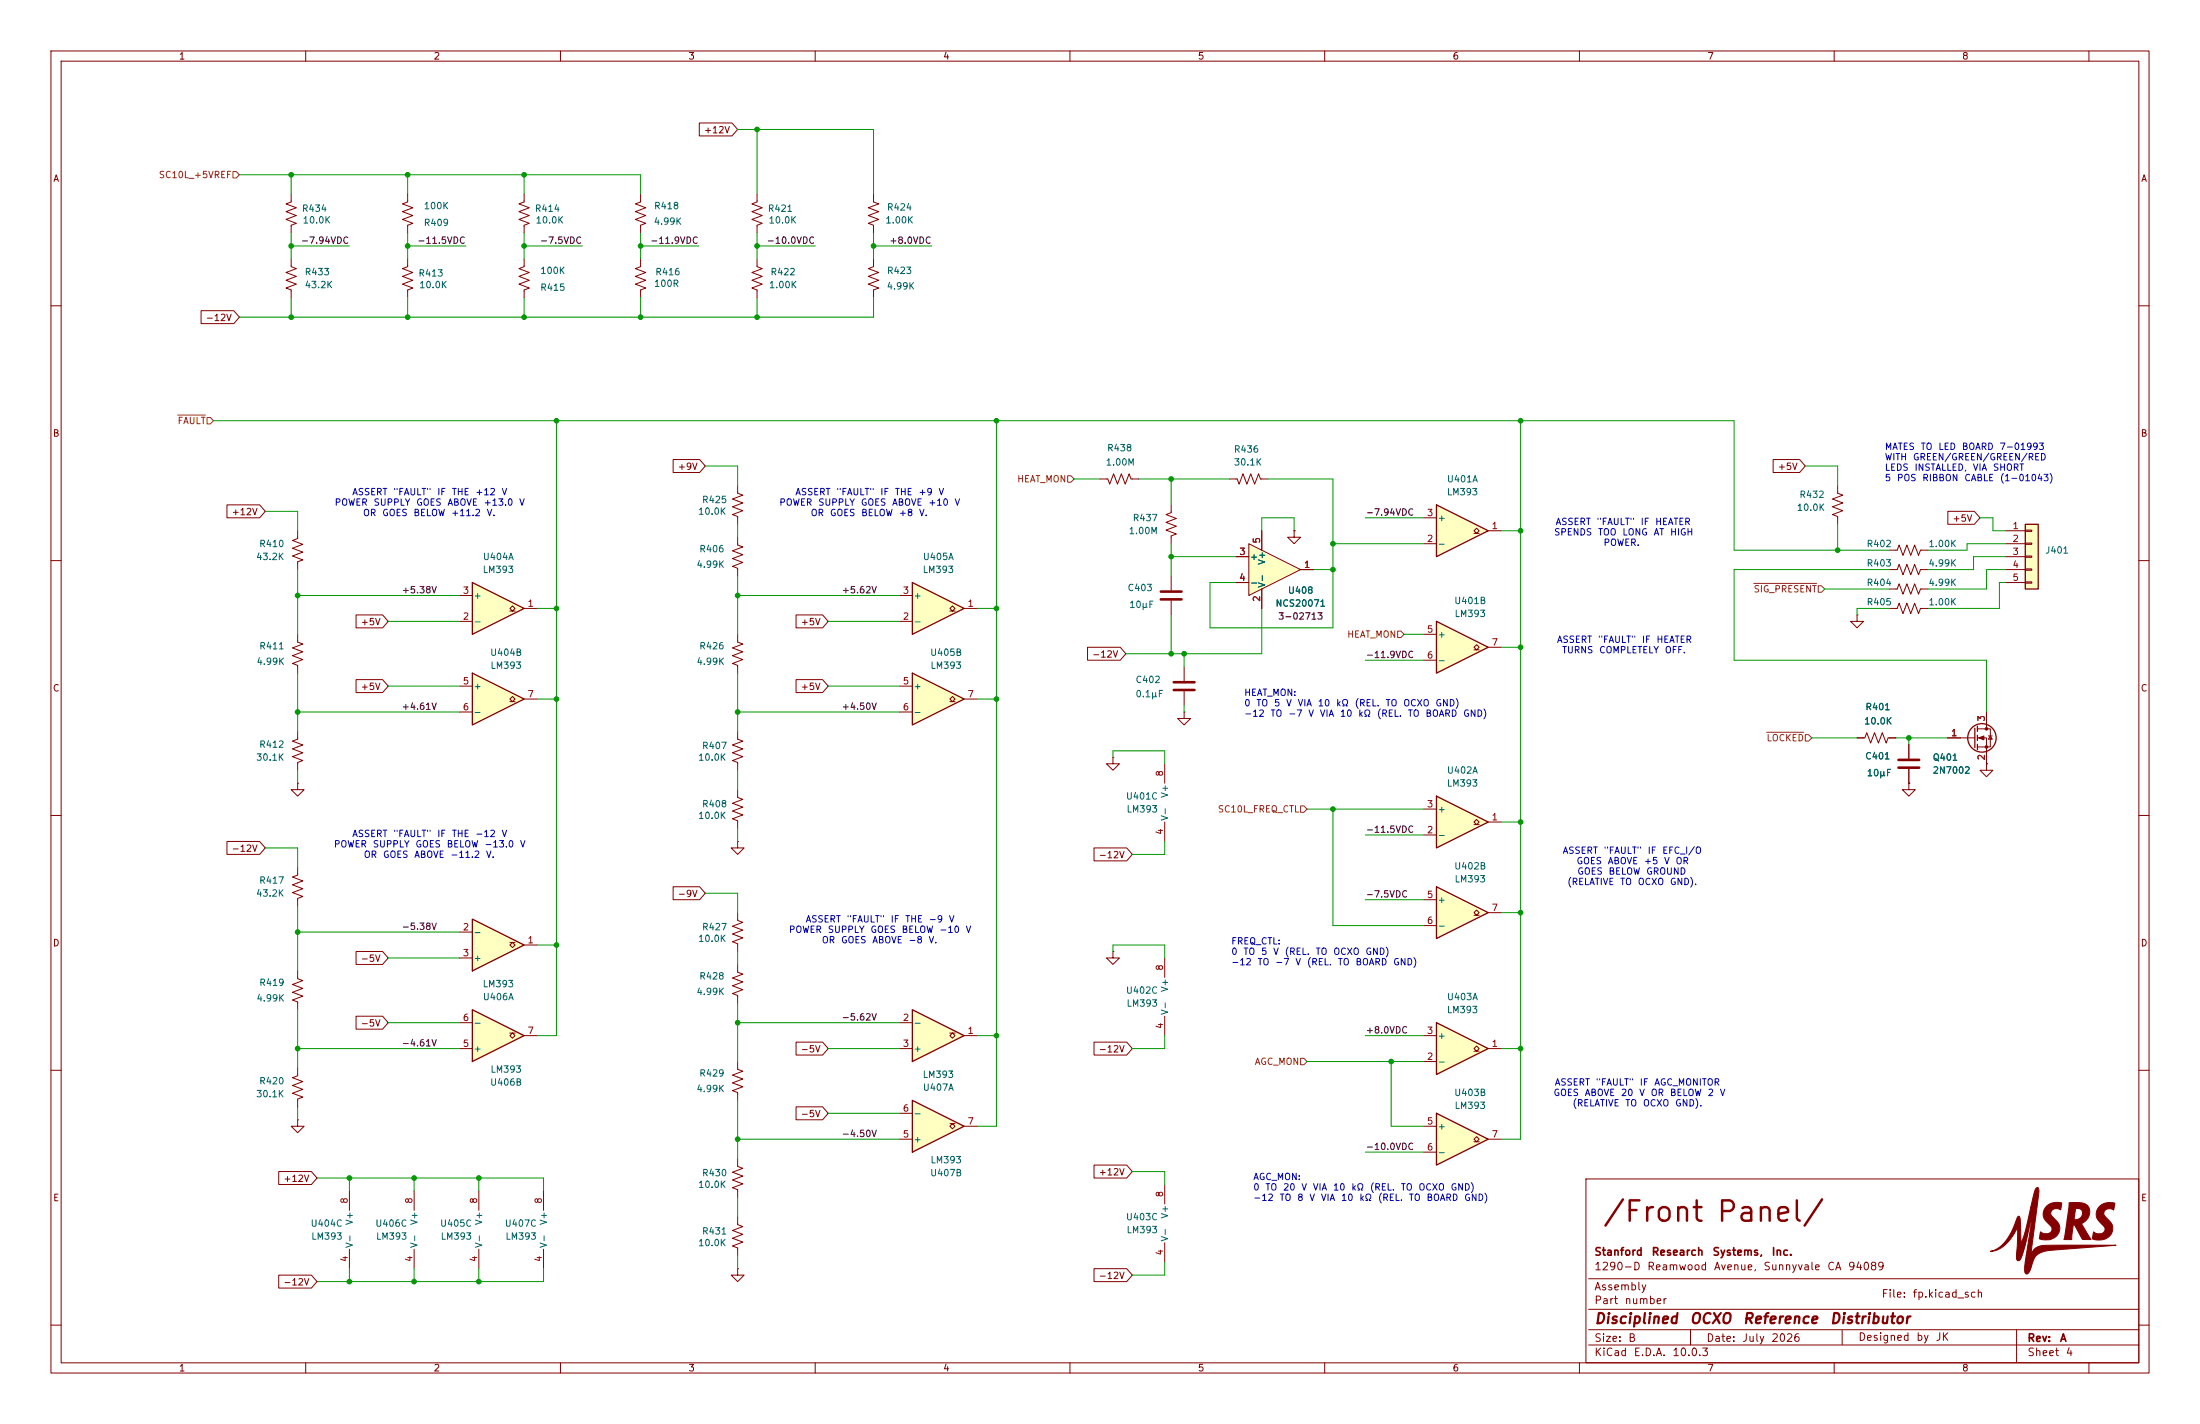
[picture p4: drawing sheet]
<svg xmlns="http://www.w3.org/2000/svg" width="432mm" height="279mm" viewBox="0 0 432 279" stroke-linecap="round" stroke-linejoin="round" font-family="sans-serif">
<g fill="none" stroke="#840000" stroke-width=".2">
<path d="M10 10h411.8v259.4h-411.8zM12 12h407.8v255.4h-407.8zM60 10v2M110 10v2M160 10v2M210 10v2M260 10v2M310 10v2M360 10v2M410 10v2M148.6 38.1v1.5l-1 .4 2 .8-2 .7 2 .8-2 .8 2 .7-1 .4v1.5M171.4 38.1v1.5l1.1 .4-2.1 .8 2.1 .7-2.1 .8 2.1 .8-2.1 .7 1 .4v1.5"/>
<path d="M10 60h2M419.8 60h2M10 110h2M419.8 110h2M10 160h2M218.4 148.6v1.3h1.3l-1.3 1.2-1.2-1.2h1.2M218.4 148.6h.1M419.8 160h2M218.4 186.7v1.3h1.3l-1.3 1.2-1.2-1.2h1.2M218.4 186.7h.1M228.6 188v3.8M228.6 199.4v3.8"/>
<path d="M10 210h2M419.8 210h2M311.3 231.3h108.5v36.1h-108.5zM10 260h2M311.8 256.9h108M311.8 250.9h108M419.8 260h2M60 267.4v2M110 267.4v2M160 267.4v2M210 267.4v2M260 267.4v2"/>
<path d="M310 267.4v2M311.8 263.9h108M311.8 260.9h108M331.8 260.9v3M360 267.4v2M361.6 261v2.8M395.8 260.9v6.5M410 267.4v2"/>
</g>
<g fill="#840000" stroke="#840000" stroke-width=".2">
<path d="M399.6 233.1l.4-.1 .2 .9-1.6 12.3a3.2 3.2 0 0 1 3.5-1.9h13.2l-7.8 .6a31.3 31.3 0 0 0-6.9 .8 3.4 3.4 0 0 0-1.9 2.9l-.1 .2a1.79 1.79 0 0 1-.8 1.2 1.2 1.2 0 0 1-.4-1.5l.3-2.2h.9h-.9l1.4-9.2-2 8.5a2.39 2.39 0 0 1-.9 1.8h-.2a3.1 3.1 0 0 1-.1-2.5l.1-4a8.1 8.1 0 0 1-4.6 4.6h-.8a6 6 0 0 0 4.2-3.8l1-2.5a.45 .45 0 0 1 .6-.5l.1 .9 .1 4.3a29.9 29.9 0 0 0 2-7h.5h-.5l.1-.6a8.3 8.3 0 0 1 .9-3.2z"/>
<path d="M412 236.8a3.1 3.1 0 0 1 3.1-.7l-.3 1.3a1.28 1.28 0 0 0-1.9 .5l.1 .5a4.8 4.8 0 0 1 1.7 2.5 2.68 2.68 0 0 1-3.5 2.3h-.2a.29 .29 0 0 1-.3-.1 .29 .29 0 0 1 0-.4l.2-1a1.41 1.41 0 0 0 2.3-.4 3.1 3.1 0 0 0-1.3-1.8 2.01 2.01 0 0 1 .1-2.7z"/>
<path d="M401.8 236.6a2.94 2.94 0 0 1 2.9-.5l-.2 1.3a1.13 1.13 0 0 0-1.3-.2 1.13 1.13 0 0 0-.6 1.1l.5 .7a2.29 2.29 0 0 1 1 2.7 2.29 2.29 0 0 1-2.4 1.6l-.8-.1a.43 .43 0 0 1-.6-.4l.3-1.1a1.38 1.38 0 0 0 2.1-.4 1.51 1.51 0 0 0-.9-1.4 2.1 2.1 0 0 1 0-3.3z"/>
<path d="M406.1 236a6.2 6.2 0 0 1 3.4 .3 2.27 2.27 0 0 1-1 3.8l1.9 3.1h-1.7l-1.5-2.8-.2-.1-.4 2.9h-1.5l.6-3.9h1.4a1.26 1.26 0 0 0 1.4-.5 1.26 1.26 0 0 0-.2-1.6l-.5-.1a.33 .33 0 0 0-.4 .1 .33 .33 0 0 0-.1 .4l-.2 1.7h-1.4z"/>
</g>
<path d="M281.9 156.2l10.2 5.1-10.2 5.1z" fill="#ffffc2"/>
<path d="M281.9 156.2l10.2 5.1-10.2 5.1z" fill="none" stroke="#840000" stroke-width=".25"/>
<path d="M228.6 149.9v3.8M279.4 158.8h2.5M228.6 161.3v3.8M279.4 163.8h2.5M289.3 161.8h.5l-.5-.5 .5-.5 .5 .5-.5 .5h.5M292.1 161.3h2.5" fill="none" stroke="#840000" stroke-width=".2"/>
<path d="M281.9 174l10.2 5.1-10.2 5.1z" fill="#ffffc2"/>
<path d="M281.9 174l10.2 5.1-10.2 5.1z" fill="none" stroke="#840000" stroke-width=".25"/>
<path d="M148.6 50.8v1.5l1 .4-2 .8 2 .7-2 .8 2 .8-2 .7 1 .4v1.5M58.4 124.5v1.5l1 .4-2 .7 2 .8-2 .8 2 .7-2 .8 1 .4v1.5M279.4 176.5h2.5M289.3 179.6h.5l-.5-.5 .5-.5 .5 .5-.5 .5h.5M292.1 179.1h2.5M279.4 181.6h2.5" fill="none" stroke="#840000" stroke-width=".2"/>
<path d="M92.7 132.1l10.2 5.1-10.2 5z" fill="#ffffc2"/>
<path d="M92.7 132.1l10.2 5.1-10.2 5z" fill="none" stroke="#840000" stroke-width=".25"/>
<path d="M90.2 134.6h2.5M90.2 139.7h2.5M100.1 137.7h.5l-.5-.5 .5-.5 .5 .5-.5 .5h.5M102.9 137.2h2.5" fill="none" stroke="#840000" stroke-width=".2"/>
<path d="M281.9 218.4l10.2 5.1-10.2 5.1z" fill="#ffffc2"/>
<path d="M281.9 218.4l10.2 5.1-10.2 5.1z" fill="none" stroke="#840000" stroke-width=".25"/>
<path d="M279.4 221h2.5M279.4 226.1h2.5M289.3 224h.5l-.5-.5 .5-.5 .5 .5-.5 .5h.5M292.1 223.5h2.5" fill="none" stroke="#840000" stroke-width=".2"/>
<path d="M281.9 200.7l10.2 5-10.2 5.1z" fill="#ffffc2"/>
<path d="M281.9 200.7l10.2 5-10.2 5.1z" fill="none" stroke="#840000" stroke-width=".25"/>
<path d="M279.4 208.3h2.5M279.4 203.2h2.5M289.3 206.2h.5l-.5-.5 .5-.5 .5 .5-.5 .5h.5M292.1 205.7h2.5" fill="none" stroke="#840000" stroke-width=".2"/>
<path d="M92.7 180.3l10.2 5.1-10.2 5.1z" fill="#ffffc2"/>
<path d="M92.7 180.3l10.2 5.1-10.2 5.1z" fill="none" stroke="#840000" stroke-width=".25"/>
<path d="M58.4 143.5v1.5l-1 .4 2 .8-2 .7 2 .8-2 .8 2 .7-1 .4v1.5M58.4 153.7v1.2h1.3l-1.3 1.3-1.3-1.3h1.3M58.4 153.7h.1M58.4 170.2v1.5l-1 .4 2 .7-2 .8 2 .8-2 .7 2 .8-1 .4v1.5M58.4 190.5v1.5l1 .4-2 .8 2 .7-2 .8 2 .8-2 .7 1 .4v1.5M90.2 182.9h2.5M90.2 188h2.5M100.1 184.9h.5l-.5 .5 .5 .5 .5-.5-.5-.5h.5M102.9 185.4h2.5" fill="none" stroke="#840000" stroke-width=".2"/>
<path d="M92.7 114.3l10.2 5.1-10.2 5.1z" fill="#ffffc2"/>
<path d="M92.7 114.3l10.2 5.1-10.2 5.1z" fill="none" stroke="#840000" stroke-width=".25"/>
<g fill="none" stroke="#840000" stroke-width=".2">
<path d="M58.4 104.1v1.6l-1 .3 2 .8-2 .8 2 .7-2 .8 2 .8-1 .3v1.6M90.2 116.8h2.5M100.1 119.9h.5l-.5-.5 .5-.5 .5 .5-.5 .5h.5M102.9 119.4h2.5M90.2 121.9h2.5M58.4 219.7v1.3h1.3l-1.3 1.3-1.3-1.3h1.3M58.4 219.7h.1M58.4 209.6v1.5l-1 .4 2 .7-2 .8 2 .7-2 .8 2 .8-1 .3v1.6M68.6 233.7v3.8M81.3 233.7v3.8M94 233.7v3.8M106.7 233.7v3.8"/>
<path d="M228.6 232.4v3.8M68.6 245.1v3.8M81.3 245.1v3.8M94 245.1v3.8M106.7 245.1v3.8M228.6 243.8v3.9"/>
</g>
<path d="M92.7 198.1l10.2 5.1-10.2 5.1z" fill="#ffffc2"/>
<path d="M92.7 198.1l10.2 5.1-10.2 5.1z" fill="none" stroke="#840000" stroke-width=".25"/>
<path d="M57.1 38.1v1.5l-1 .4 2.1 .8-2.1 .7 2.1 .8-2.1 .8 2.1 .7-1.1 .4v1.5M57.1 50.8v1.5l1.1 .4-2.1 .8 2.1 .7-2.1 .8 2.1 .8-2.1 .7 1 .4v1.5M90.2 205.7h2.5M90.2 200.7h2.5M100.1 202.7h.5l-.5 .5 .5 .5 .5-.5-.5-.5h.5M102.9 203.2h2.5" fill="none" stroke="#840000" stroke-width=".2"/>
<path d="M179.1 132.1l10.1 5.1-10.1 5z" fill="#ffffc2"/>
<path d="M179.1 132.1l10.1 5.1-10.1 5z" fill="none" stroke="#840000" stroke-width=".25"/>
<path d="M176.5 134.6h2.6M176.5 139.7h2.6M186.4 137.7h.5l-.5-.5 .5-.5 .6 .5-.6 .5h.6M189.2 137.2h2.6" fill="none" stroke="#840000" stroke-width=".2"/>
<path d="M245.1 106.7l10.2 5.1-10.2 5z" fill="#ffffc2"/>
<path d="M229.9 113v2.8M229.9 117.9v2.8M242.6 109.2h2.5M242.6 114.3h2.5M245.1 106.7l10.2 5.1-10.2 5zM247.6 104.1v3.9M247.6 115.6v3.8M254 104.1v1.3h1.3l-1.3 1.3-1.3-1.3h1.3M254 104.1h.1M255.3 111.8h2.5M232.4 130.8v2.8M232.4 135.6v2.8" fill="none" stroke="#840000" stroke-width=".2"/>
<path d="M227.8 116.1h4.1M227.8 117.6h4.1M230.4 133.9h4M230.4 135.4h4" fill="none" stroke="#840000" stroke-width=".51"/>
<path d="M281.9 121.9l10.2 5.1-10.2 5.1z" fill="#ffffc2"/>
<path d="M281.9 121.9l10.2 5.1-10.2 5.1z" fill="none" stroke="#840000" stroke-width=".25"/>
<path d="M229.9 99.1v1.5l-1 .4 2 .7-2 .8 2 .8-2 .7 2 .8-1 .4v1.5M232.4 139.7v1.3h1.3l-1.3 1.2-1.3-1.2h1.3M232.4 139.7h.1M279.4 124.5h2.5M279.4 129.5h2.5M289.3 127.5h.5l-.5-.5 .5-.5 .5 .5-.5 .5h.5M292.1 127h2.5" fill="none" stroke="#840000" stroke-width=".2"/>
<path d="M281.9 99.1l10.2 5-10.2 5.1z" fill="#ffffc2"/>
<path d="M281.9 99.1l10.2 5-10.2 5.1z" fill="none" stroke="#840000" stroke-width=".25"/>
<path d="M80 38.1v1.5l-1 .4 2 .8-2 .7 2 .8-2 .8 2 .7-1 .4v1.5M80 50.8v1.5l-1 .4 2 .8-2 .7 2 .8-2 .8 2 .7-1 .4v1.5M171.4 50.8v1.5l-1 .4 2.1 .8-2.1 .7 2.1 .8-2.1 .8 2.1 .7-1.1 .4v1.5M215.9 94h1.5l.4 1 .8-2 .7 2 .8-2 .8 2 .7-2 .4 1h1.5M241.3 94h1.5l.4 1 .8-2 .7 2 .8-2 .8 2 .7-2 .4 1h1.5M279.4 106.7h2.5M279.4 101.6h2.5M289.3 104.6h.5l-.5-.5 .5-.5 .5 .5-.5 .5h.5M292.1 104.1h2.5" fill="none" stroke="#840000" stroke-width=".2"/>
<path d="M179.1 114.3l10.1 5.1-10.1 5.1z" fill="#ffffc2"/>
<path d="M179.1 114.3l10.1 5.1-10.1 5.1z" fill="none" stroke="#840000" stroke-width=".25"/>
<g fill="none" stroke="#840000" stroke-width=".2">
<path d="M144.8 95.3v1.5l1 .4-2 .7 2 .8-2 .7 2 .8-2 .8 1 .3v1.6M144.8 105.4v1.5l1 .4-2 .8 2 .7-2 .8 2 .8-2 .7 1 .4v1.5M176.5 116.8h2.6M186.4 119.9h.5l-.5-.5 .5-.5 .6 .5-.6 .5h.6M189.2 119.4h2.6M144.8 124.5v1.5l1 .4-2 .7 2 .8-2 .8 2 .7-2 .8 1 .4v1.5M176.5 121.9h2.6M144.8 154.9v1.6l1 .3-2 .8 2 .8-2 .7 2 .8-2 .8 1 .3v1.6M144.8 143.5v1.5l1 .4-2 .8 2 .7-2 .8 2 .8-2 .7 1 .4v1.5M144.8 179.1v1.5l1 .4-2 .7 2 .8-2 .8 2 .7-2 .8 1 .4v1.5M144.8 165.1v1.3h1.2l-1.2 1.2-1.3-1.2h1.3M144.8 165.1h.1"/>
<path d="M144.8 189.2v1.6l1 .3-2 .8 2 .8-2 .7 2 .8-2 .7 1 .4v1.6"/>
</g>
<path d="M179.1 198.1l10.1 5.1-10.1 5.1z" fill="#ffffc2"/>
<path d="M179.1 198.1l10.1 5.1-10.1 5.1z" fill="none" stroke="#840000" stroke-width=".25"/>
<path d="M176.5 200.7h2.6M176.5 205.7h2.6M186.4 202.7h.5l-.5 .5 .5 .5 .6-.5-.6-.5h.6M189.2 203.2h2.6" fill="none" stroke="#840000" stroke-width=".2"/>
<path d="M179.1 215.9l10.1 5.1-10.1 5.1z" fill="#ffffc2"/>
<path d="M179.1 215.9l10.1 5.1-10.1 5.1z" fill="none" stroke="#840000" stroke-width=".25"/>
<path d="M360.7 95.3v1.5l1 .4-2 .7 2 .8-2 .7 2 .8-2 .8 1 .3v1.6M370.8 115.6h1.6l.3-1 .8 2 .8-2 .7 2 .8-2 .8 2 .3-1h1.6M144.8 208.3v1.5l1 .4-2 .7 2 .8-2 .8 2 .7-2 .8 1 .4v1.5M176.5 218.4h2.6M144.8 238.8v1.5l1 .4-2 .7 2 .8-2 .8 2 .7-2 .8 1 .4v1.5M144.8 227.3v1.6l1 .3-2 .8 2 .8-2 .7 2 .8-2 .7 1 .4v1.6M176.5 223.5h2.6M186.4 220.5h.5l-.5 .5 .5 .5 .6-.5-.6-.5h.6M189.2 221h2.6M144.8 248.9v1.3h1.2l-1.2 1.3-1.3-1.3h1.3M144.8 248.9h.1" fill="none" stroke="#840000" stroke-width=".2"/>
<path d="M397.5 102.9h2.5v12.7h-2.5z" fill="#ffffc2"/>
<g fill="none" stroke="#840000" stroke-width=".25">
<path d="M397.5 102.9h2.5v12.7h-2.5zM387.6 142.9v3.8M388.1 142.5v1M388.1 144.3v1M388.1 146.1v1"/>
<circle cx="389" cy="144.8" r="2.79"/>
</g>
<g fill="none" stroke="#840000" stroke-width=".2">
<path d="M102.9 38.1v1.5l-1 .4 2 .8-2 .7 2 .8-2 .8 2 .7-1 .4v1.5M125.7 38.1v1.5l-1 .4 2 .8-2 .7 2 .8-2 .8 2 .7-1 .4v1.5M137.3 24.1h6.4l1.1 1.3-1.1 1.3h-6.4zM102.9 50.8v1.5l-1 .4 2 .8-2 .7 2 .8-2 .8 2 .7-1 .4v1.5M125.7 50.8v1.5l-1 .4 2 .8-2 .7 2 .8-2 .8 2 .7-1 .4v1.5M39.5 61h6.4l1.1 1.2-1.1 1.3h-6.4zM44.5 99.1h6.5l1.1 1.2-1.1 1.3h-6.5zM132.1 90.2h5.2l1.1 1.2-1.1 1.3h-5.2zM348 90.2h5.2l1.1 1.2-1.1 1.3h-5.2zM242.6 109.2h2.5M242.6 114.3h2.5M247.6 104.1v3.9"/>
<path d="M247.6 115.6v3.8M254 104.1h.1M255.3 111.8h2.5M370.8 111.8h1.6l.3-1.1 .8 2.1 .8-2.1 .7 2.1 .8-2.1 .8 2.1 .3-1h1.6M370.8 108h1.6l.3-1.1 .8 2.1 .8-2.1 .7 2.1 .8-2.1 .8 2.1 .3-1h1.6M370.8 119.4h1.6l.3-1 .8 2 .8-2 .7 2 .8-2 .8 2 .3-1h1.6M382.3 100.3h5.2l1.1 1.3-1.1 1.3h-5.2zM393.7 104.1h3.8M393.7 106.7h3.8M393.7 109.2h3.8M393.7 111.8h3.8M393.7 114.3h3.8"/>
<path d="M397.5 104h1.3v.3h-1.3zM397.5 106.6h1.3v.2h-1.3zM397.5 109.1h1.3v.2h-1.3zM397.5 111.6h1.3v.3h-1.3zM397.5 114.2h1.3v.2h-1.3zM69.9 133.3h5.2l1.1 1.3-1.1 1.3h-5.2zM69.9 120.6h5.2l1.1 1.3-1.1 1.3h-5.2zM156.2 133.3h5.2l1.2 1.3-1.2 1.3h-5.2zM156.2 120.6h5.2l1.2 1.3-1.2 1.3h-5.2zM213.5 127h6.4l1.1 1.3-1.1 1.2h-6.4zM364.5 120.7v1.2h1.3l-1.3 1.3-1.3-1.3h1.3M364.5 120.7h.1"/>
<path d="M389.9 139.7v3.3M364.5 144.8h1.5l.4-1 .8 2 .7-2 .8 2 .7-2 .8 2 .4-1h1.5M374.6 153.7v1.2h1.3l-1.3 1.3-1.2-1.3h1.2M374.6 153.7h.1M374.6 146.1v2.7M374.6 150.9v2.8M382.3 144.8h5.3M388.1 143h2.6v3.6h-2.6M388.1 144.8h1.8v5.1M389.9 149.9v1.2h1.3l-1.3 1.3-1.3-1.3h1.3M389.9 149.9h.1M390.3 144.4h.7"/>
<path d="M390.7 144.4l.3 .6h-.7zM44.5 165.1h6.5l1.1 1.3-1.1 1.2h-6.5zM132.1 174h5.2l1.1 1.3-1.1 1.2h-5.2zM214.7 166.4h6.4l1.1 1.2-1.1 1.3h-6.4zM69.9 186.7h5.2l1.1 1.3-1.1 1.2h-5.2zM69.9 199.4h5.2l1.1 1.3-1.1 1.2h-5.2zM156.2 204.5h5.2l1.2 1.2-1.2 1.3h-5.2zM156.2 217.2h5.2l1.2 1.2-1.2 1.3h-5.2zM214.7 204.5h6.4l1.1 1.2-1.1 1.3h-6.4zM54.7 229.9h6.4l1.1 1.2-1.1 1.3h-6.4zM214.7 228.6h6.4l1.1 1.3-1.1 1.2h-6.4zM54.7 250.2h6.4l1.1 1.3-1.1 1.2h-6.4z"/>
<path d="M214.7 248.9h6.4l1.1 1.3-1.1 1.3h-6.4z"/>
</g>
<path d="M372.6 149.1h4.1M372.6 150.6h4.1" fill="none" stroke="#840000" stroke-width=".51"/>
<g fill="#840000" stroke="#840000" stroke-width=".2">
<path d="M388.4 144.8l1-.4v.8z"/>
<circle cx="389.9" cy="143" r=".25"/>
<circle cx="389.9" cy="146.6" r=".25"/>
</g>
<path d="M45.7 33.7h.7l.6 .6-.6 .6h-.7zM34.9 81.4h5.4M40.6 81.9h.7l.6 .7-.6 .6h-.7zM209.5 93.3h.7l.6 .7-.6 .6h-.7zM344.2 114.5h12.4M356.9 114.9h.6l.6 .7-.6 .6h-.6zM274.3 123.8h.7l.6 .7-.6 .6h-.7zM255.3 158.1h.6l.6 .7-.6 .6h-.6zM346.7 143.7h7.3M354.3 144.1h.7l.6 .7-.6 .6h-.7zM255.3 207.6h.6l.6 .7-.6 .6h-.6z" fill="none" stroke="#725600" stroke-width=".2"/>
<g fill="none" stroke="#009600" stroke-width=".2">
<path d="M47 34.3h78.7v3.8M57.1 34.3v3.8M80 34.3v3.8M102.9 34.3v3.8M144.8 25.4h26.6v12.7M148.6 25.4v12.7M57.1 48.3h11.5M57.1 45.7v5.1M57.1 58.4v3.8M80 48.3h11.4M80 45.7v5.1M80 58.4v3.8"/>
<path d="M102.9 45.7v5.1M102.9 58.4v3.8M102.9 48.3h11.4M125.7 48.3h11.5M125.7 45.7v5.1M125.7 58.4v3.8M148.6 45.7v5.1M148.6 58.4v3.8M148.6 48.3h11.4M171.4 45.7v5.1M171.4 58.4v3.8h-124.4M171.4 48.3h11.5"/>
<path d="M41.9 82.6h298.5v25.4h30.4M109.2 82.6v120.6h-3.8M138.4 91.4h6.4v3.9M195.6 82.6v138.4h-3.8M210.8 94h5.1M223.5 94h17.8M229.9 94v5.1M248.9 94h12.7v29.2h-24.1v-8.9h5.1M298.4 82.6v140.9h-3.8M354.3 91.4h6.4v3.9M52.1 100.3h6.3v3.8M58.4 116.8h31.8"/>
<path d="M58.4 111.8v12.7M105.4 119.4h3.8M144.8 102.9v2.5M144.8 113v11.5M144.8 116.8h31.7M191.8 119.4h3.8M229.9 109.2h12.7M229.9 106.7v6.3M247.6 104.1v-2.5h6.4v2.5M247.6 119.4v8.9h-26.6M257.8 111.8h3.8M261.6 106.7h17.8"/>
<path d="M268 101.6h11.4M294.6 104.1h3.8M358.1 115.6h12.7M360.7 102.9v5.1M370.8 111.8h-30.4v17.7h49.5v10.2M370.8 119.4h-6.3v1.3M388.6 101.6h2.6v2.5h2.5M393.7 109.2h-6.4v2.6h-8.8M393.7 114.3h-1.3v5.1h-13.9M393.7 111.8h-3.8v3.8h-11.4M393.7 106.7h-7.6v1.3h-7.6M58.4 139.7h31.8"/>
<path d="M58.4 132.1v11.4M76.2 121.9h14M76.2 134.6h14M105.4 137.2h3.8M144.8 132.1v11.4M144.8 139.7h31.7M162.6 121.9h13.9M162.6 134.6h13.9M191.8 137.2h3.8M229.9 120.7v7.6M232.4 128.3v2.5M232.4 138.4v1.3"/>
<path d="M268 129.5h11.4M275.6 124.5h3.8M294.6 127h3.8M58.4 151.1v2.6M144.8 151.1v3.8M218.4 148.6v-1.3h10.2v2.6M256.5 158.8h22.9M261.6 158.8v22.8h17.8M355.6 144.8h8.9M372.1 144.8h10.2M374.6 144.8v1.3M52.1 166.4h6.3v3.8"/>
<path d="M58.4 177.8v12.7M138.4 175.3h6.4v3.8M144.8 162.6v2.5M228.6 165.1v2.5h-6.4M268 163.8h11.4M268 176.5h11.4M294.6 179.1h3.8M294.6 161.3h3.8M58.4 182.9h31.8M58.4 198.1v11.5M76.2 188h14M105.4 185.4h3.8"/>
<path d="M144.8 186.7v2.5M144.8 196.9v11.4M218.4 186.7v-1.3h10.2v2.6M58.4 205.7h31.8M58.4 217.2v2.5M76.2 200.7h14M144.8 215.9v11.4M144.8 200.7h31.7M162.6 205.7h13.9M162.6 218.4h13.9M191.8 203.2h3.8M228.6 203.2v2.5h-6.4"/>
<path d="M256.5 208.3h22.9M268 203.2h11.4M273 208.3v12.7h6.4M294.6 205.7h3.8M62.2 231.1h44.5v2.6M68.6 231.1v2.6M81.3 231.1v2.6M94 231.1v2.6M144.8 223.5h31.7M144.8 235v3.8M222.2 229.9h6.4v2.5M268 226.1h11.4"/>
<path d="M68.6 248.9v2.6M81.3 248.9v2.6M94 248.9v2.6M106.7 248.9v2.6h-44.5M144.8 246.4v2.5M228.6 247.7v2.5h-6.4"/>
</g>
<g fill="#009600" stroke="#009600" stroke-width=".2">
<circle cx="360.7" cy="108" r=".46"/>
<circle cx="374.6" cy="144.8" r=".46"/>
<circle cx="229.9" cy="109.2" r=".46"/>
<circle cx="261.6" cy="106.7" r=".46"/>
<circle cx="232.4" cy="128.3" r=".46"/>
<circle cx="298.4" cy="179.1" r=".46"/>
<circle cx="298.4" cy="205.7" r=".46"/>
<circle cx="273" cy="208.3" r=".46"/>
<circle cx="148.6" cy="62.2" r=".46"/>
<circle cx="144.8" cy="116.8" r=".46"/>
<circle cx="195.6" cy="119.4" r=".46"/>
<circle cx="229.9" cy="128.3" r=".46"/>
<circle cx="229.9" cy="94" r=".46"/>
<circle cx="298.4" cy="82.6" r=".46"/>
<circle cx="261.6" cy="158.8" r=".46"/>
<circle cx="261.6" cy="111.8" r=".46"/>
<circle cx="298.4" cy="161.3" r=".46"/>
<circle cx="298.4" cy="127" r=".46"/>
<circle cx="298.4" cy="104.1" r=".46"/>
<circle cx="195.6" cy="137.2" r=".46"/>
<circle cx="144.8" cy="200.7" r=".46"/>
<circle cx="195.6" cy="203.2" r=".46"/>
<circle cx="144.8" cy="223.5" r=".46"/>
<circle cx="144.8" cy="139.7" r=".46"/>
<circle cx="125.7" cy="48.3" r=".46"/>
<circle cx="102.9" cy="34.3" r=".46"/>
<circle cx="148.6" cy="25.4" r=".46"/>
<circle cx="102.9" cy="48.3" r=".46"/>
<circle cx="109.2" cy="185.4" r=".46"/>
<circle cx="58.4" cy="182.9" r=".46"/>
<circle cx="58.4" cy="205.7" r=".46"/>
<circle cx="109.2" cy="82.6" r=".46"/>
<circle cx="80" cy="62.2" r=".46"/>
<circle cx="102.9" cy="62.2" r=".46"/>
<circle cx="58.4" cy="116.8" r=".46"/>
<circle cx="58.4" cy="139.7" r=".46"/>
<circle cx="109.2" cy="119.4" r=".46"/>
<circle cx="109.2" cy="137.2" r=".46"/>
<circle cx="94" cy="231.1" r=".46"/>
<circle cx="81.3" cy="231.1" r=".46"/>
<circle cx="68.6" cy="231.1" r=".46"/>
<circle cx="94" cy="251.5" r=".46"/>
<circle cx="81.3" cy="251.5" r=".46"/>
<circle cx="68.6" cy="251.5" r=".46"/>
<circle cx="80" cy="34.3" r=".46"/>
<circle cx="80" cy="48.3" r=".46"/>
<circle cx="57.1" cy="48.3" r=".46"/>
<circle cx="57.1" cy="62.2" r=".46"/>
<circle cx="57.1" cy="34.3" r=".46"/>
<circle cx="195.6" cy="82.6" r=".46"/>
<circle cx="171.4" cy="48.3" r=".46"/>
<circle cx="125.7" cy="62.2" r=".46"/>
<circle cx="148.6" cy="48.3" r=".46"/>
</g>
<text font-size="4" fill="#840000" x="314.3" y="240.7">/Front Panel/</text>
<g font-size="2" fill="#840000">
<text x="312.8" y="260.2">Disciplined</text>
<text x="331.5" y="260.2">OCXO</text>
<text x="341.9" y="260.2">Reference</text>
<text x="359" y="260.2">Distributor</text>
</g>
<g font-size="1.5" fill="#840000">
<text x="312.8" y="246.7">Stanford</text>
<text x="312.8" y="249.6">1290-D</text>
<text x="323.2" y="249.6">Reamwood</text>
<text x="324" y="246.7">Research</text>
<text x="336" y="246.7">Systems,</text>
<text x="336.3" y="249.6">Avenue,</text>
<text x="346" y="249.6">Sunnyvale</text>
<text x="347.6" y="246.7">Inc.</text>
<text x="358.5" y="249.6">CA</text>
<text x="362.6" y="249.6">94089</text>
<text x="312.8" y="256.2">Part</text>
<text x="312.8" y="253.5">Assembly</text>
<text x="318.7" y="256.2">number</text>
<text x="369.2" y="255">File:</text>
<text x="375.3" y="255">fp.kicad_sch</text>
<text x="312.8" y="263.6">Size:</text>
<text x="319.5" y="263.6">B</text>
<text x="334.8" y="263.6">Date:</text>
<text x="341.8" y="263.6">July</text>
<text x="347.5" y="263.6">2026</text>
<text x="364.6" y="263.5">Designed</text>
<text x="376" y="263.5">by</text>
<text x="379.8" y="263.5">JK</text>
<text x="397.8" y="263.6">Rev:</text>
<text x="404.2" y="263.6">A</text>
<text x="312.8" y="266.4">KiCad</text>
<text x="320.5" y="266.4">E.D.A.</text>
<text x="328.1" y="266.4">10.0.3</text>
<text x="397.8" y="266.4">Sheet</text>
<text x="405.3" y="266.4">4</text>
</g>
<g font-size="1.3" fill="#840000">
<text x="35" y="12">1</text>
<text x="85" y="12">2</text>
<text x="135" y="12">3</text>
<text x="185" y="12">4</text>
<text x="235" y="12">5</text>
<text x="285" y="12">6</text>
<text x="335" y="12">7</text>
<text x="385" y="12">8</text>
<text x="138.1" y="26.5">+12V</text>
<text x="10.3" y="36">A</text>
<text x="420.1" y="36">A</text>
<text x="40.3" y="63.3">-12V</text>
<text x="10.3" y="86">B</text>
<text x="420.1" y="86">B</text>
<text x="132.9" y="92.5">+9V</text>
<text x="348.8" y="92.5">+5V</text>
<text x="45.4" y="101.4">+12V</text>
<text x="383.1" y="102.7">+5V</text>
<text x="70.7" y="123">+5V</text>
<text x="157.1" y="123">+5V</text>
<text x="214.3" y="129.3">-12V</text>
<text x="10.3" y="136">C</text>
<text x="70.7" y="135.7">+5V</text>
<text x="157.1" y="135.7">+5V</text>
<text x="420.1" y="136">C</text>
<text x="45.4" y="167.4">-12V</text>
<text x="215.5" y="168.7">-12V</text>
<text x="132.9" y="176.3">-9V</text>
<text x="10.3" y="186">D</text>
<text x="420.1" y="186">D</text>
<text x="70.7" y="189">-5V</text>
<text x="70.7" y="201.7">-5V</text>
<text x="157.1" y="206.8">-5V</text>
<text x="215.5" y="206.8">-12V</text>
<text x="157.1" y="219.5">-5V</text>
<text x="55.5" y="232.2">+12V</text>
<text x="215.5" y="230.9">+12V</text>
<text x="10.3" y="236">E</text>
<text x="420.1" y="236">E</text>
<text x="215.5" y="251.3">-12V</text>
<text x="55.5" y="252.5">-12V</text>
<text x="35" y="269.4">1</text>
<text x="85" y="269.4">2</text>
<text x="135" y="269.4">3</text>
<text x="185" y="269.4">4</text>
<text x="235" y="269.4">5</text>
<text x="285" y="269.4">6</text>
<text x="335" y="269.4">7</text>
<text x="385" y="269.4">8</text>
</g>
<g font-size="1.3" fill="#725600">
<text x="31.1" y="35.3">SC10L_+5VREF</text>
<text x="34.7" y="83.5">FAULT</text>
<text x="199.5" y="95">HEAT_MON</text>
<text x="344.1" y="116.5">SIG_PRESENT</text>
<text x="264.3" y="125.4">HEAT_MON</text>
<text x="346.6" y="145.8">LOCKED</text>
<text x="238.9" y="159.7">SC10L_FREQ_CTL</text>
<text x="246.2" y="209.3">AGC_MON</text>
</g>
<g font-size="1.3" fill="#006464">
<text x="59.2" y="41.9">R434</text>
<text x="83.1" y="41.4">100K</text>
<text x="104.9" y="41.9">R414</text>
<text x="128.3" y="41.4">R418</text>
<text x="150.6" y="41.9">R421</text>
<text x="174" y="41.6">R424</text>
<text x="59.3" y="44.2">10.0K</text>
<text x="83.1" y="44.7">R409</text>
<text x="105" y="44.2">10.0K</text>
<text x="128.2" y="44.4">4.99K</text>
<text x="150.7" y="44.2">10.0K</text>
<text x="173.7" y="44.2">1.00K</text>
<text x="59.7" y="54.3">R433</text>
<text x="59.7" y="56.9">43.2K</text>
<text x="82" y="54.6">R413</text>
<text x="82.2" y="56.9">10.0K</text>
<text x="105.9" y="57.4">R415</text>
<text x="105.9" y="54.1">100K</text>
<text x="128.3" y="56.6">100R</text>
<text x="128.5" y="54.3">R416</text>
<text x="150.8" y="56.9">1.00K</text>
<text x="151.1" y="54.3">R422</text>
<text x="173.9" y="57.1">4.99K</text>
<text x="174" y="54.1">R423</text>
<text x="217.2" y="88.9">R438</text>
<text x="242.1" y="89.1">R436</text>
<text x="216.9" y="91.6">1.00M</text>
<text x="242.1" y="91.6">30.1K</text>
<text x="283.9" y="95">U401A</text>
<text x="136.9" y="101.3">10.0K</text>
<text x="137.7" y="99">R425</text>
<text x="283.9" y="97.5">LM393</text>
<text x="352.6" y="100.5">10.0K</text>
<text x="353.1" y="98">R432</text>
<text x="50.8" y="107.7">R410</text>
<text x="221.4" y="105.1">1.00M</text>
<text x="222.2" y="102.6">R437</text>
<text x="282.1" y="107.7">-</text>
<text x="282.1" y="102.6">+</text>
<text x="366.3" y="107.7">R402</text>
<text x="378.4" y="107.7">1.00K</text>
<text x="50.2" y="110.2">43.2K</text>
<text x="94.6" y="112.7">LM393</text>
<text x="94.7" y="110.2">U404A</text>
<text x="136.6" y="111.7">4.99K</text>
<text x="137.1" y="108.7">R406</text>
<text x="181" y="112.7">LM393</text>
<text x="181" y="110.2">U405A</text>
<text x="245.2" y="110.2">+</text>
<text x="248.6" y="110.9" transform="rotate(-90 248.6 110.9)">V+</text>
<text x="366.3" y="111.5">R403</text>
<text x="378.4" y="111.5">4.99K</text>
<text x="401.3" y="108.9">J401</text>
<text x="92.8" y="117.8">+</text>
<text x="179.2" y="117.8">+</text>
<text x="221.2" y="116.3">C403</text>
<text x="221.5" y="119.6">10μF</text>
<text x="245.2" y="115.3">-</text>
<text x="248.6" y="115.4" transform="rotate(-90 248.6 115.4)">V-</text>
<text x="250.2" y="119.3">NCS20071</text>
<text x="252.7" y="116.8">U408</text>
<text x="285.3" y="118.8">U401B</text>
<text x="366.3" y="115.3">R404</text>
<text x="366.3" y="119.1">R405</text>
<text x="378.4" y="115.3">4.99K</text>
<text x="378.4" y="119.1">1.00K</text>
<text x="92.8" y="122.9">-</text>
<text x="179.2" y="122.9">-</text>
<text x="282.1" y="125.4">+</text>
<text x="285.4" y="121.4">LM393</text>
<text x="50.2" y="130.8">4.99K</text>
<text x="50.8" y="127.7">R411</text>
<text x="96.1" y="129">U404B</text>
<text x="96.2" y="131.5">LM393</text>
<text x="136.6" y="130.8">4.99K</text>
<text x="137.1" y="127.7">R426</text>
<text x="182.5" y="129">U405B</text>
<text x="182.5" y="131.5">LM393</text>
<text x="282.1" y="130.5">-</text>
<text x="92.8" y="135.6">+</text>
<text x="179.2" y="135.6">+</text>
<text x="222.8" y="134.3">C402</text>
<text x="222.8" y="137.1">0.1μF</text>
<text x="92.8" y="140.7">-</text>
<text x="179.2" y="140.7">-</text>
<text x="365.8" y="142.4">10.0K</text>
<text x="366" y="139.7">R401</text>
<text x="50.2" y="149.6">30.1K</text>
<text x="50.8" y="147">R412</text>
<text x="136.9" y="149.6">10.0K</text>
<text x="137.7" y="147.3">R407</text>
<text x="366" y="149.3">C401</text>
<text x="379.2" y="149.6">Q401</text>
<text x="283.9" y="154.6">LM393</text>
<text x="283.9" y="152.1">U402A</text>
<text x="366.3" y="152.6">10μF</text>
<text x="379.2" y="152.1">2N7002</text>
<text x="136.9" y="161">10.0K</text>
<text x="137.7" y="158.7">R408</text>
<text x="220.9" y="157.2">U401C</text>
<text x="221" y="159.7">LM393</text>
<text x="229.6" y="161.2" transform="rotate(-90 229.6 161.2)">V-</text>
<text x="229.6" y="156.7" transform="rotate(-90 229.6 156.7)">V+</text>
<text x="282.1" y="159.7">+</text>
<text x="282.1" y="164.8">-</text>
<text x="50.8" y="173.7">R417</text>
<text x="285.3" y="170.9">U402B</text>
<text x="285.4" y="173.4">LM393</text>
<text x="50.2" y="176.2">43.2K</text>
<text x="282.1" y="177.5">+</text>
<text x="92.8" y="183.9">-</text>
<text x="136.9" y="185.1">10.0K</text>
<text x="137.7" y="182.8">R427</text>
<text x="282.1" y="182.6">-</text>
<text x="92.8" y="188.9">+</text>
<text x="50.2" y="196.8">4.99K</text>
<text x="50.8" y="193.8">R419</text>
<text x="94.6" y="194">LM393</text>
<text x="94.7" y="196.6">U406A</text>
<text x="136.6" y="195.5">4.99K</text>
<text x="137.1" y="192.5">R428</text>
<text x="220.9" y="195.3">U402C</text>
<text x="221" y="197.8">LM393</text>
<text x="229.6" y="194.8" transform="rotate(-90 229.6 194.8)">V+</text>
<text x="283.9" y="196.6">U403A</text>
<text x="92.8" y="201.6">-</text>
<text x="179.2" y="201.6">-</text>
<text x="229.6" y="199.3" transform="rotate(-90 229.6 199.3)">V-</text>
<text x="283.9" y="199.1">LM393</text>
<text x="92.8" y="206.7">+</text>
<text x="179.2" y="206.7">+</text>
<text x="282.1" y="209.3">-</text>
<text x="282.1" y="204.2">+</text>
<text x="50.2" y="215.6">30.1K</text>
<text x="50.8" y="213.1">R420</text>
<text x="96.1" y="213.3">U406B</text>
<text x="96.2" y="210.8">LM393</text>
<text x="136.6" y="214.6">4.99K</text>
<text x="137.1" y="211.5">R429</text>
<text x="181" y="211.8">LM393</text>
<text x="181" y="214.3">U407A</text>
<text x="285.3" y="215.3">U403B</text>
<text x="179.2" y="219.4">-</text>
<text x="282.1" y="222">+</text>
<text x="285.4" y="217.9">LM393</text>
<text x="179.2" y="224.5">+</text>
<text x="282.1" y="227">-</text>
<text x="136.9" y="233.4">10.0K</text>
<text x="137.7" y="231.1">R430</text>
<text x="182.5" y="231.1">U407B</text>
<text x="182.5" y="228.6">LM393</text>
<text x="220.9" y="239.7">U403C</text>
<text x="229.6" y="239.2" transform="rotate(-90 229.6 239.2)">V+</text>
<text x="60.9" y="241">U404C</text>
<text x="61" y="243.5">LM393</text>
<text x="69.6" y="245" transform="rotate(-90 69.6 245)">V-</text>
<text x="69.6" y="240.5" transform="rotate(-90 69.6 240.5)">V+</text>
<text x="73.6" y="241">U406C</text>
<text x="73.7" y="243.5">LM393</text>
<text x="82.3" y="245" transform="rotate(-90 82.3 245)">V-</text>
<text x="82.3" y="240.5" transform="rotate(-90 82.3 240.5)">V+</text>
<text x="86.3" y="241">U405C</text>
<text x="86.4" y="243.5">LM393</text>
<text x="95" y="245" transform="rotate(-90 95 245)">V-</text>
<text x="95" y="240.5" transform="rotate(-90 95 240.5)">V+</text>
<text x="99" y="241">U407C</text>
<text x="99.1" y="243.5">LM393</text>
<text x="107.7" y="245" transform="rotate(-90 107.7 245)">V-</text>
<text x="107.7" y="240.5" transform="rotate(-90 107.7 240.5)">V+</text>
<text x="136.9" y="244.8">10.0K</text>
<text x="137.7" y="242.5">R431</text>
<text x="221" y="242.3">LM393</text>
<text x="229.6" y="243.7" transform="rotate(-90 229.6 243.7)">V-</text>
</g>
<g font-size="1.3" fill="#0f0f0f">
<text x="58.9" y="48.1">-7.94VDC</text>
<text x="81.8" y="48.1">-11.5VDC</text>
<text x="105.9" y="48.1">-7.5VDC</text>
<text x="127.5" y="48.1">-11.9VDC</text>
<text x="150.4" y="48.1">-10.0VDC</text>
<text x="174.5" y="48.1">+8.0VDC</text>
<text x="268" y="101.5">-7.94VDC</text>
<text x="78.7" y="116.7">+5.38V</text>
<text x="165.1" y="116.7">+5.62V</text>
<text x="268" y="129.4">-11.9VDC</text>
<text x="78.7" y="139.6">+4.61V</text>
<text x="165.1" y="139.6">+4.50V</text>
<text x="268" y="163.7">-11.5VDC</text>
<text x="268" y="176.4">-7.5VDC</text>
<text x="78.7" y="182.8">-5.38V</text>
<text x="165.1" y="200.5">-5.62V</text>
<text x="268" y="203.1">+8.0VDC</text>
<text x="78.7" y="205.6">-4.61V</text>
<text x="165.1" y="223.4">-4.50V</text>
<text x="268" y="225.9">-10.0VDC</text>
</g>
<g font-size="1.3" fill="#0000c2">
<text x="369.8" y="88.6">MATES</text>
<text x="376.9" y="88.6">TO</text>
<text x="380.3" y="88.6">LED</text>
<text x="384.9" y="88.6">BOARD</text>
<text x="392.3" y="88.6">7-01993</text>
<text x="369.8" y="90.6">WITH</text>
<text x="369.8" y="92.7">LEDS</text>
<text x="369.8" y="94.7">5</text>
<text x="372.2" y="94.7">POS</text>
<text x="375.3" y="90.6">GREEN/GREEN/GREEN/RED</text>
<text x="375.7" y="92.7">INSTALLED,</text>
<text x="377.2" y="94.7">RIBBON</text>
<text x="385.4" y="94.7">CABLE</text>
<text x="387.1" y="92.7">VIA</text>
<text x="391.1" y="92.7">SHORT</text>
<text x="392.4" y="94.7">(1-01043)</text>
<text x="65.6" y="99.5">POWER</text>
<text x="69" y="97.5">ASSERT</text>
<text x="71.1" y="101.6">OR</text>
<text x="73.2" y="99.5">SUPPLY</text>
<text x="74.9" y="101.6">GOES</text>
<text x="77.1" y="97.5">&quot;FAULT&quot;</text>
<text x="81" y="101.6">BELOW</text>
<text x="81.6" y="99.5">GOES</text>
<text x="85.7" y="97.5">IF</text>
<text x="87.7" y="99.5">ABOVE</text>
<text x="88.4" y="101.6">+11.2</text>
<text x="88.6" y="97.5">THE</text>
<text x="93.2" y="97.5">+12</text>
<text x="94.8" y="99.5">+13.0</text>
<text x="95.4" y="101.6">V.</text>
<text x="98.3" y="97.5">V</text>
<text x="101.8" y="99.5">V</text>
<text x="152.8" y="99.5">POWER</text>
<text x="156" y="97.5">ASSERT</text>
<text x="159" y="101.6">OR</text>
<text x="160.5" y="99.5">SUPPLY</text>
<text x="162.8" y="101.6">GOES</text>
<text x="164.1" y="97.5">&quot;FAULT&quot;</text>
<text x="168.9" y="99.5">GOES</text>
<text x="168.9" y="101.6">BELOW</text>
<text x="172.7" y="97.5">IF</text>
<text x="175" y="99.5">ABOVE</text>
<text x="175.5" y="97.5">THE</text>
<text x="176.3" y="101.6">+8</text>
<text x="180.1" y="97.5">+9</text>
<text x="180.3" y="101.6">V.</text>
<text x="182.1" y="99.5">+10</text>
<text x="184.1" y="97.5">V</text>
<text x="187.2" y="99.5">V</text>
<text x="304.9" y="105.4">SPENDS</text>
<text x="305.2" y="103.3">ASSERT</text>
<text x="313.3" y="103.3">&quot;FAULT&quot;</text>
<text x="313.5" y="105.4">TOO</text>
<text x="314.6" y="107.4">POWER.</text>
<text x="318.3" y="105.4">LONG</text>
<text x="321.9" y="103.3">IF</text>
<text x="324.5" y="105.4">AT</text>
<text x="324.8" y="103.3">HEATER</text>
<text x="327.7" y="105.4">HIGH</text>
<text x="305.5" y="126.4">ASSERT</text>
<text x="306.5" y="128.5">TURNS</text>
<text x="313.5" y="126.4">&quot;FAULT&quot;</text>
<text x="313.7" y="128.5">COMPLETELY</text>
<text x="322.1" y="126.4">IF</text>
<text x="325" y="126.4">HEATER</text>
<text x="326.7" y="128.5">OFF.</text>
<text x="244.1" y="136.9">HEAT_MON:</text>
<text x="244.1" y="138.9">0</text>
<text x="244.1" y="140.9">-12</text>
<text x="246.5" y="138.9">TO</text>
<text x="249.3" y="140.9">TO</text>
<text x="249.9" y="138.9">5</text>
<text x="252.3" y="138.9">V</text>
<text x="252.7" y="140.9">-7</text>
<text x="254.6" y="138.9">VIA</text>
<text x="256.7" y="140.9">V</text>
<text x="258.5" y="138.9">10</text>
<text x="258.9" y="140.9">VIA</text>
<text x="262.1" y="138.9">kΩ</text>
<text x="262.9" y="140.9">10</text>
<text x="265.8" y="138.9">(REL.</text>
<text x="266.5" y="140.9">kΩ</text>
<text x="270.1" y="140.9">(REL.</text>
<text x="271.8" y="138.9">TO</text>
<text x="275.3" y="138.9">OCXO</text>
<text x="276.2" y="140.9">TO</text>
<text x="279.7" y="140.9">BOARD</text>
<text x="281.6" y="138.9">GND)</text>
<text x="287.1" y="140.9">GND)</text>
<text x="65.4" y="166.6">POWER</text>
<text x="69" y="164.5">ASSERT</text>
<text x="73.1" y="166.6">SUPPLY</text>
<text x="77.1" y="164.5">&quot;FAULT&quot;</text>
<text x="81.4" y="166.6">GOES</text>
<text x="85.7" y="164.5">IF</text>
<text x="87.6" y="166.6">BELOW</text>
<text x="88.6" y="164.5">THE</text>
<text x="93.2" y="164.5">-12</text>
<text x="95" y="166.6">-13.0</text>
<text x="98.3" y="164.5">V</text>
<text x="101.9" y="166.6">V</text>
<text x="306.6" y="167.8">ASSERT</text>
<text x="314.7" y="167.8">&quot;FAULT&quot;</text>
<text x="323.3" y="167.8">IF</text>
<text x="326.1" y="167.8">EFC_I/O</text>
<text x="71.3" y="168.6">OR</text>
<text x="75.1" y="168.6">GOES</text>
<text x="81.2" y="168.6">ABOVE</text>
<text x="88.3" y="168.6">-11.2</text>
<text x="95.3" y="168.6">V.</text>
<text x="307.5" y="174">(RELATIVE</text>
<text x="309.3" y="169.9">GOES</text>
<text x="309.5" y="171.9">GOES</text>
<text x="315.5" y="169.9">ABOVE</text>
<text x="315.6" y="171.9">BELOW</text>
<text x="317.9" y="174">TO</text>
<text x="321.3" y="174">OCXO</text>
<text x="322.6" y="169.9">+5</text>
<text x="323" y="171.9">GROUND</text>
<text x="326.5" y="169.9">V</text>
<text x="327.7" y="174">GND).</text>
<text x="328.8" y="169.9">OR</text>
<text x="154.7" y="183.3">POWER</text>
<text x="158" y="181.3">ASSERT</text>
<text x="161.2" y="185.4">OR</text>
<text x="162.4" y="183.3">SUPPLY</text>
<text x="165" y="185.4">GOES</text>
<text x="166.1" y="181.3">&quot;FAULT&quot;</text>
<text x="170.7" y="183.3">GOES</text>
<text x="171.1" y="185.4">ABOVE</text>
<text x="174.7" y="181.3">IF</text>
<text x="176.9" y="183.3">BELOW</text>
<text x="177.6" y="181.3">THE</text>
<text x="178.2" y="185.4">-8</text>
<text x="182.1" y="185.4">V.</text>
<text x="182.2" y="181.3">-9</text>
<text x="184.3" y="183.3">-10</text>
<text x="186.1" y="181.3">V</text>
<text x="189.4" y="183.3">V</text>
<text x="241.6" y="185.6">FREQ_CTL:</text>
<text x="241.6" y="187.7">0</text>
<text x="241.6" y="189.7">-12</text>
<text x="243.9" y="187.7">TO</text>
<text x="246.7" y="189.7">TO</text>
<text x="247.4" y="187.7">5</text>
<text x="249.8" y="187.7">V</text>
<text x="250.2" y="189.7">-7</text>
<text x="252" y="187.7">(REL.</text>
<text x="254.1" y="189.7">V</text>
<text x="256.4" y="189.7">(REL.</text>
<text x="258.1" y="187.7">TO</text>
<text x="261.6" y="187.7">OCXO</text>
<text x="262.5" y="189.7">TO</text>
<text x="265.9" y="189.7">BOARD</text>
<text x="267.9" y="187.7">GND)</text>
<text x="273.3" y="189.7">GND)</text>
<text x="304.8" y="215.4">GOES</text>
<text x="305" y="213.3">ASSERT</text>
<text x="310.9" y="215.4">ABOVE</text>
<text x="313.1" y="213.3">&quot;FAULT&quot;</text>
<text x="318" y="215.4">20</text>
<text x="321.6" y="215.4">V</text>
<text x="321.7" y="213.3">IF</text>
<text x="323.9" y="215.4">OR</text>
<text x="324.6" y="213.3">AGC_MONITOR</text>
<text x="327.7" y="215.4">BELOW</text>
<text x="335.1" y="215.4">2</text>
<text x="337.4" y="215.4">V</text>
<text x="308.5" y="217.4">(RELATIVE</text>
<text x="318.9" y="217.4">TO</text>
<text x="322.4" y="217.4">OCXO</text>
<text x="328.7" y="217.4">GND).</text>
<text x="245.9" y="231.8">AGC_MON:</text>
<text x="245.9" y="233.9">0</text>
<text x="248.3" y="233.9">TO</text>
<text x="251.7" y="233.9">20</text>
<text x="255.3" y="233.9">V</text>
<text x="257.6" y="233.9">VIA</text>
<text x="261.5" y="233.9">10</text>
<text x="265.1" y="233.9">kΩ</text>
<text x="268.8" y="233.9">(REL.</text>
<text x="274.8" y="233.9">TO</text>
<text x="278.3" y="233.9">OCXO</text>
<text x="284.6" y="233.9">GND)</text>
<text x="245.9" y="235.9">-12</text>
<text x="251" y="235.9">TO</text>
<text x="254.5" y="235.9">8</text>
<text x="256.9" y="235.9">V</text>
<text x="259.1" y="235.9">VIA</text>
<text x="263.1" y="235.9">10</text>
<text x="266.7" y="235.9">kΩ</text>
<text x="270.3" y="235.9">(REL.</text>
<text x="276.4" y="235.9">TO</text>
<text x="279.9" y="235.9">BOARD</text>
<text x="287.3" y="235.9">GND)</text>
</g>
<g font-size="1.3" fill="#a90000">
<text x="280" y="101.6">3</text>
<text x="247.6" y="106.8" transform="rotate(-90 247.6 106.8)">5</text>
<text x="280" y="106.7">2</text>
<text x="292.7" y="104.1">1</text>
<text x="394.9" y="104.1">1</text>
<text x="394.9" y="106.7">2</text>
<text x="243.1" y="109.2">3</text>
<text x="255.8" y="111.7">1</text>
<text x="394.9" y="109.2">3</text>
<text x="394.9" y="111.7">4</text>
<text x="90.7" y="116.8">3</text>
<text x="103.4" y="119.4">1</text>
<text x="177.1" y="116.8">3</text>
<text x="189.8" y="119.4">1</text>
<text x="243.1" y="114.3">4</text>
<text x="247.6" y="118.2" transform="rotate(-90 247.6 118.2)">2</text>
<text x="394.9" y="114.3">5</text>
<text x="90.7" y="121.9">2</text>
<text x="177.1" y="121.9">2</text>
<text x="280" y="124.4">5</text>
<text x="280" y="129.5">6</text>
<text x="292.7" y="127">7</text>
<text x="90.7" y="134.6">5</text>
<text x="103.4" y="137.1">7</text>
<text x="177.1" y="134.6">5</text>
<text x="189.8" y="137.1">7</text>
<text x="90.7" y="139.7">6</text>
<text x="177.1" y="139.7">6</text>
<text x="389.9" y="141.7" transform="rotate(-90 389.9 141.7)">3</text>
<text x="382.8" y="144.8">1</text>
<text x="389.9" y="149.3" transform="rotate(-90 389.9 149.3)">2</text>
<text x="228.6" y="152.5" transform="rotate(-90 228.6 152.5)">8</text>
<text x="280" y="158.7">3</text>
<text x="292.7" y="161.3">1</text>
<text x="228.6" y="163.9" transform="rotate(-90 228.6 163.9)">4</text>
<text x="280" y="163.8">2</text>
<text x="280" y="176.5">5</text>
<text x="292.7" y="179">7</text>
<text x="90.7" y="182.9">2</text>
<text x="103.4" y="185.4">1</text>
<text x="280" y="181.6">6</text>
<text x="90.7" y="187.9">3</text>
<text x="228.6" y="190.6" transform="rotate(-90 228.6 190.6)">8</text>
<text x="90.7" y="200.6">6</text>
<text x="103.4" y="203.2">7</text>
<text x="177.1" y="200.6">2</text>
<text x="189.8" y="203.2">1</text>
<text x="228.6" y="202" transform="rotate(-90 228.6 202)">4</text>
<text x="280" y="203.2">3</text>
<text x="90.7" y="205.7">5</text>
<text x="177.1" y="205.7">3</text>
<text x="280" y="208.3">2</text>
<text x="292.7" y="205.7">1</text>
<text x="177.1" y="218.4">6</text>
<text x="189.8" y="221">7</text>
<text x="280" y="221">5</text>
<text x="177.1" y="223.5">5</text>
<text x="280" y="226">6</text>
<text x="292.7" y="223.5">7</text>
<text x="68.6" y="236.3" transform="rotate(-90 68.6 236.3)">8</text>
<text x="81.3" y="236.3" transform="rotate(-90 81.3 236.3)">8</text>
<text x="94" y="236.3" transform="rotate(-90 94 236.3)">8</text>
<text x="106.7" y="236.3" transform="rotate(-90 106.7 236.3)">8</text>
<text x="228.6" y="235" transform="rotate(-90 228.6 235)">8</text>
<text x="68.6" y="247.7" transform="rotate(-90 68.6 247.7)">4</text>
<text x="81.3" y="247.7" transform="rotate(-90 81.3 247.7)">4</text>
<text x="94" y="247.7" transform="rotate(-90 94 247.7)">4</text>
<text x="106.7" y="247.7" transform="rotate(-90 106.7 247.7)">4</text>
<text x="228.6" y="246.5" transform="rotate(-90 228.6 246.5)">4</text>
</g>
<text font-size="1.3" fill="#840084" x="250.8" y="121.9">3-02713</text>
</svg>
